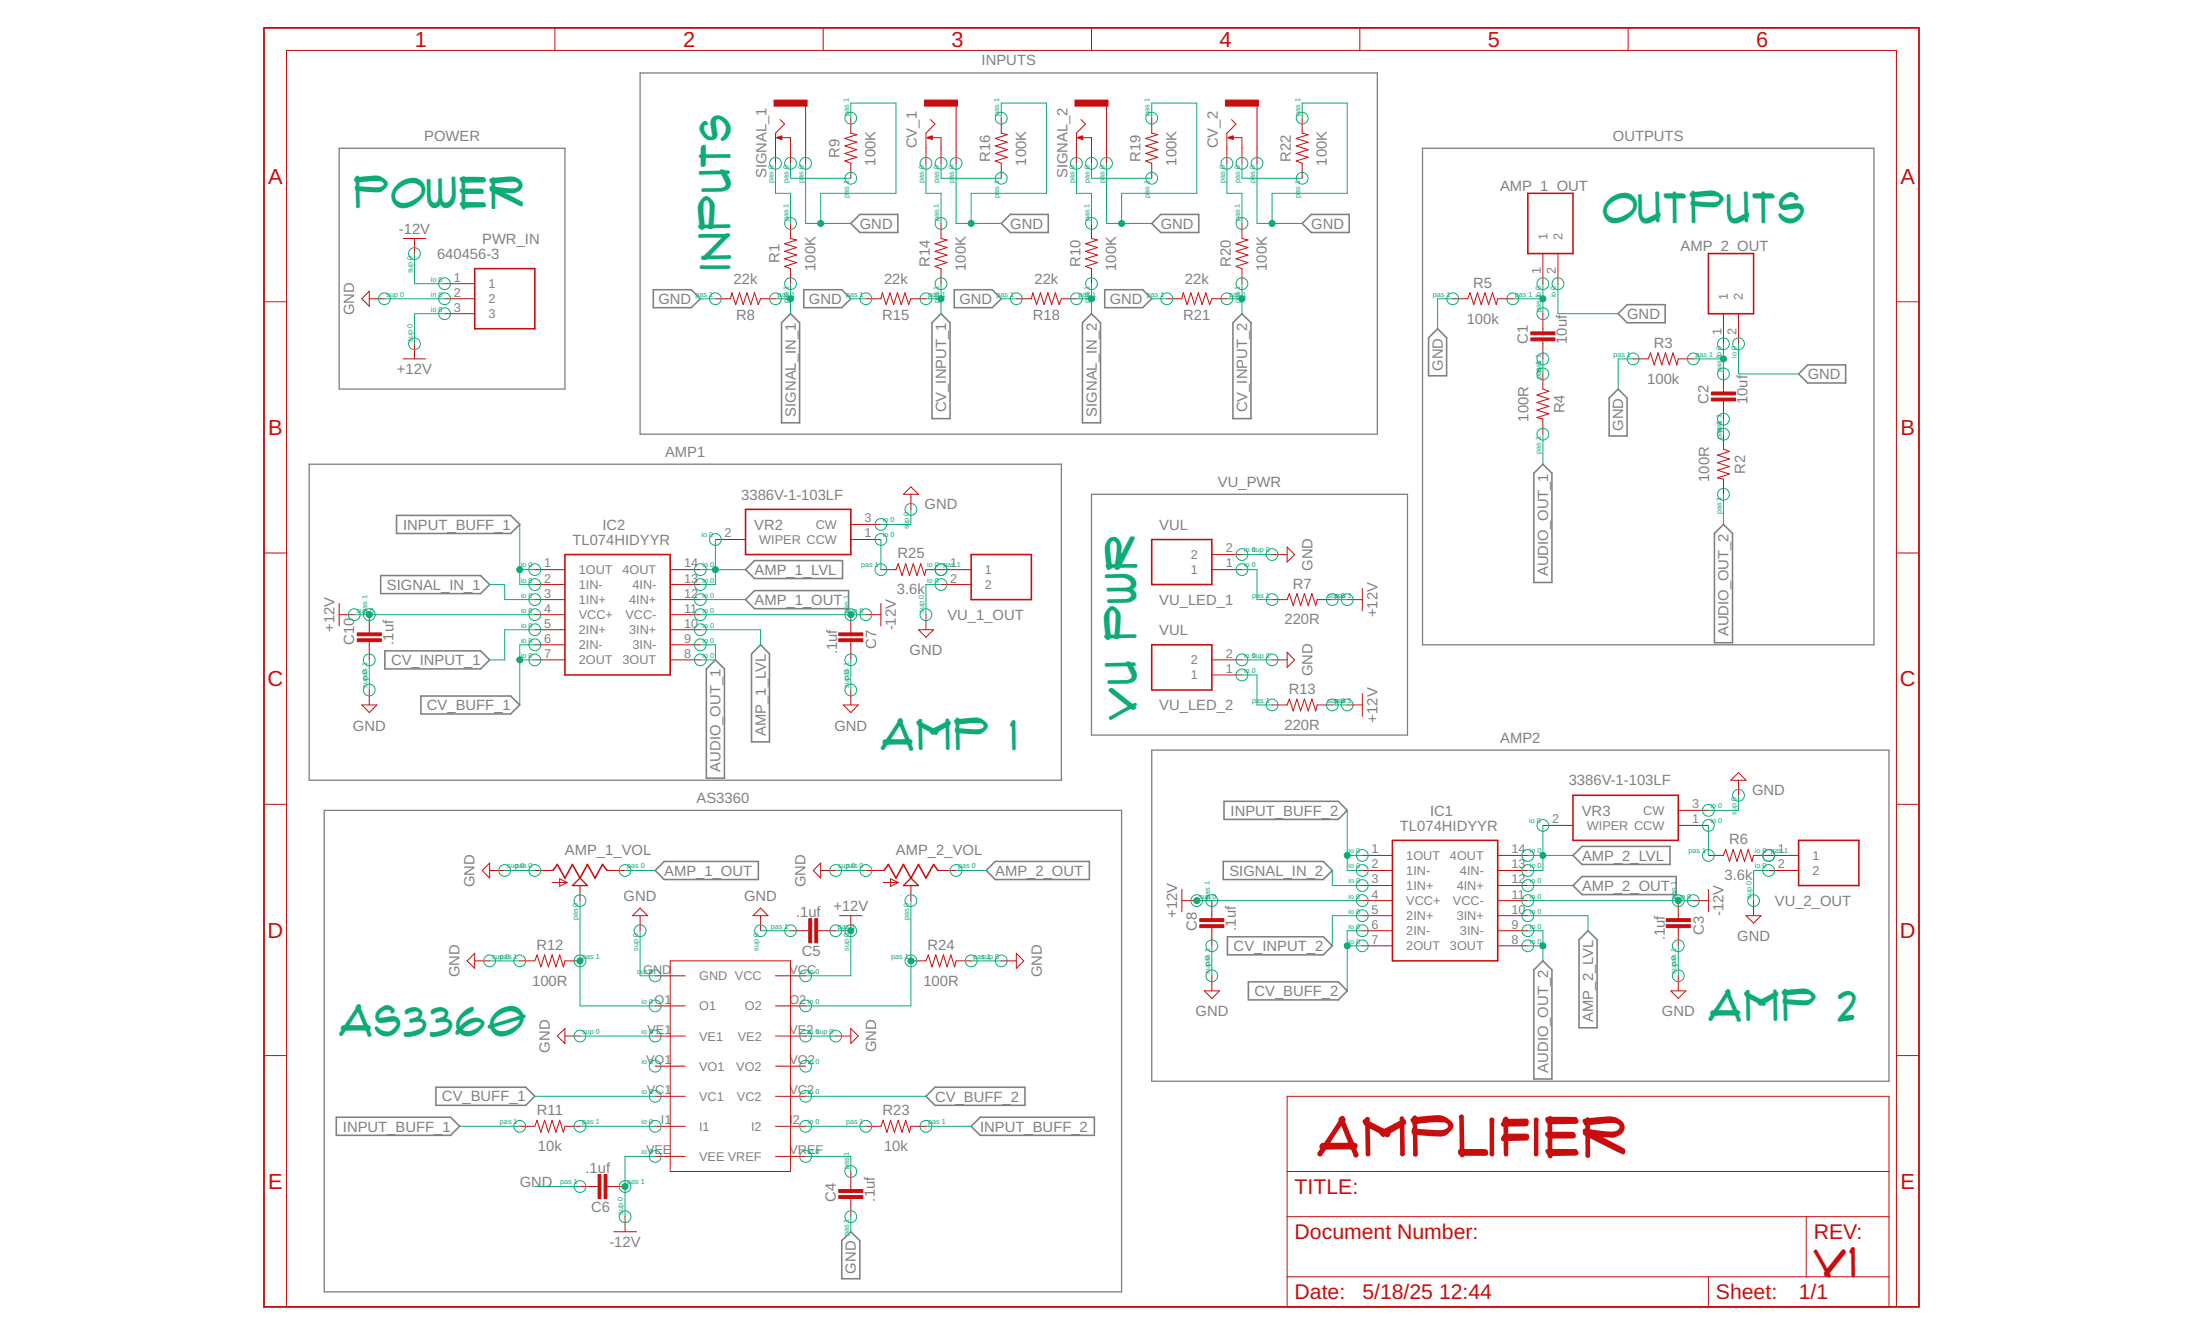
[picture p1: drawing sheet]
<svg xmlns="http://www.w3.org/2000/svg" width="356mm" height="216mm" viewBox="0 0 356 216" stroke-linecap="round" stroke-linejoin="round" font-family="sans-serif">
<path d="M103.5 11.8h119.1v58.4h-119.1zM54.8 24h36.5v38.9h-36.5zM229.9 24h73v80.2h-73zM50 75h121.6v51.1h-121.6zM176.4 79.9h51.1v38.9h-51.1zM52.4 131h128.9v77.8h-128.9zM186.2 121.2h119.1v53.5h-119.1z" fill="none" stroke="#808080" stroke-width=".21"/>
<g fill="none" stroke="#808080" stroke-width=".25">
<path d="M139 34.6h6.1v3h-6.1l-1.5-1.5zM163.3 34.6h6.1v3h-6.1l-1.5-1.5zM187.6 34.6h6.2v3h-6.2l-1.4-1.5zM211.9 34.6h6.2v3h-6.2l-1.4-1.5zM105.6 46.8h6.1l1.5 1.5-1.5 1.4h-6.1zM127.8 50.7l1.4 1.5v16.1h-2.9v-16.1zM129.9 46.8h6.2l1.4 1.5-1.4 1.4h-6.2zM152.1 50.7l1.5 1.5v15.4h-3v-15.4zM154.2 46.8h6.2l1.4 1.5-1.4 1.4h-6.2zM176.4 50.7l1.5 1.5v16.1h-2.9v-16.1zM178.6 46.8h6.1l1.5 1.5-1.5 1.4h-6.1zM200.7 50.7l1.5 1.5v15.4h-2.9v-15.4z"/>
<path d="M232.4 53.1l1.4 1.5v6.1h-2.9v-6.1zM263 49.2h6.2v3h-6.2l-1.4-1.5zM247.9 76.5l1.5-1.5 1.4 1.5v17.6h-2.9zM260.1 64.3l1.5-1.4 1.4 1.4v6.2h-2.9zM290.7 60.4l1.5-1.4h6.1v2.9h-6.1zM61.5 93h16.2l1.4 1.5-1.4 1.4h-16.2zM64.1 83.3h18.4l1.5 1.5-1.5 1.4h-18.4zM120.5 92.1l1.5-1.5h14.2v2.9h-14.2zM122 95.4h15.2v3h-15.2l-1.5-1.5zM278.6 84.8l1.4 1.4v17.7h-2.9v-17.7zM62.2 105.2h15.5l1.4 1.4-1.4 1.5h-15.5zM68 112.5h14.5l1.5 1.4-1.5 1.5h-14.5z"/>
<path d="M115.6 106.6l1.5 1.5v17.7h-2.9v-17.7zM121.5 105.7l1.4-1.5 1.5 1.5v14.2h-2.9zM197.7 139.2h16.2l1.4 1.5-1.4 1.4h-16.2zM197.8 129.5h18.5l1.5 1.5-1.5 1.4h-18.5zM255.7 136.8h14.2v2.9h-14.2l-1.4-1.5zM105.9 140.7l1.5-1.5h15.2v2.9h-15.2zM159.4 140.7l1.5-1.5h15.2v2.9h-15.2zM198.4 151.4h15.5l1.4 1.4-1.4 1.5h-15.5zM201.8 158.7h14.5l1.5 1.4-1.5 1.5h-14.5zM247.9 156.7l1.5-1.4 1.4 1.4v17.7h-2.9zM254.3 143.1l1.4-1.5h15.2v3h-15.2zM256.7 150.4l1.4 1.5v14.2h-2.9v-14.2z"/>
<path d="M70.5 175.7h14.5l1.4 1.5-1.4 1.4h-14.5zM149.7 177.2l1.4-1.5h14.6v2.9h-14.6zM54.4 180.6h18.4l1.5 1.4-1.5 1.5h-18.4zM157 182l1.4-1.4h18.5v2.9h-18.5zM136.1 200.5l1.4-1.4 1.5 1.4v6.2h-2.9z"/>
</g>
<path d="M42.7 4.5h267.5v206.7h-267.5z" fill="none" stroke="#c90d0c" stroke-width=".3"/>
<g fill="none" stroke="#c90d0c" stroke-width=".16">
<path d="M89.7 4.5v3.6M126.1 19.3l.7 .8-1.5 1.4v4.9M130.2 17.1v9.3M133.1 4.5v3.6M137.5 19.1v2.4l1 .3-2 .6 2 .6-2 .6 2 .6-2 .6 2 .6-2 .6 1 .4v2.4M150.4 19.3l.7 .8-1.4 1.4v4.9M154.5 17.1v9.3M161.8 19.1v2.4l1 .3-1.9 .6 1.9 .6-1.9 .6 1.9 .6-1.9 .6 1.9 .6-1.9 .6 .9 .4v2.4M174.7 19.3l.8 .8-1.5 1.4v4.9M176.4 4.5v3.6M178.9 17.1v9.3M186.2 19.1v2.4l.9 .3-1.9 .6 1.9 .6-1.9 .6 1.9 .6-1.9 .6 1.9 .6-1.9 .6 1 .4v2.4"/>
<path d="M199.1 19.3l.7 .8-1.5 1.4v4.9M203.2 17.1v9.3M210.5 19.1v2.4l1 .3-2 .6 2 .6-2 .6 2 .6-2 .6 2 .6-2 .6 1 .4v2.4M219.8 4.5v3.6M263.2 4.5v3.6M65.2 38.5h3.6M67 38.5v2.5M125.6 22.2h2.2v4.2M127.8 36.1v2.4l1 .3-2 .6 2 .6-2 .6 2 .6-2 .6 2 .6-2 .7 1 .3v2.4M149.9 22.2h2.2v4.2M152.1 36.1v2.4l1 .3-2 .6 2 .6-2 .6 2 .6-2 .6 2 .6-2 .7 1 .3v2.4M174.2 22.2h2.2v4.2"/>
<path d="M176.4 36.1v2.4l1 .3-1.9 .6 1.9 .6-1.9 .6 1.9 .6-1.9 .6 1.9 .6-1.9 .7 .9 .3v2.4M198.6 22.2h2.1v4.2M200.7 36.1v2.4l1 .3-1.9 .6 1.9 .6-1.9 .6 1.9 .6-1.9 .6 1.9 .6-1.9 .7 .9 .3v2.4M42.7 48.8h3.6M59.7 48.3h2.4M59.7 47.1v2.4l-1.2-1.2zM65.2 58h3.6M67 55.6v2.4M71.9 48.3h4.8M71.9 45.8h4.8M71.9 50.7h4.8M115.6 48.3h2.5l.2-1 .6 1.9 .6-1.9 .6 1.9 .6-1.9 .6 1.9 .7-1.9 .6 1.9 .3-.9h2.4"/>
<path d="M140 48.3h2.4l.2-1 .6 1.9 .6-1.9 .6 1.9 .7-1.9 .6 1.9 .6-1.9 .6 1.9 .3-.9h2.5M164.3 48.3h2.4l.2-1 .7 1.9 .6-1.9 .6 1.9 .6-1.9 .6 1.9 .6-1.9 .6 1.9 .4-.9h2.4M188.6 48.3h2.4l.3-1 .6 1.9 .6-1.9 .6 1.9 .6-1.9 .6 1.9 .6-1.9 .6 1.9 .4-.9h2.4M234.8 48.3h2.4l.4-1 .6 1.9 .6-1.9 .6 1.9 .6-1.9 .6 1.9 .6-1.9 .7 1.9 .2-.9h2.4M249.4 41v4.8M249.4 50.7v2.9M249.4 55.1v2.9M251.8 41v4.8M264 58h2.4l.4-1 .6 2 .6-2 .6 2 .6-2 .6 2 .6-2 .6 2 .3-1h2.4M278.6 50.7v4.9M281 50.7v4.9M306.5 48.8h3.7"/>
<path d="M147.2 79.9v2.4M147.2 78.7l1.3 1.2h-2.5zM249.4 60.4v2.5l1 .3-2 .6 2 .7-2 .5 2 .7-2 .6 2 .6-2 .6 1 .2v2.5M278.6 60.4v3M278.6 64.8v2.9M278.6 70.2v2.4l.9 .4-1.9 .6 1.9 .6-1.9 .6 1.9 .6-1.9 .6 1.9 .6-1.9 .6 1 .2v2.5M42.7 89.4h3.6M54.8 99.3h2.5M54.8 97.5v3.7M59.7 99.3v3M86.4 92.1h4.9M86.4 94.5h4.9"/>
<path d="M86.4 96.9h4.9M86.4 99.3h4.9M108.3 92.1h4.9M108.3 94.5h4.9M108.3 96.9h4.9M108.3 99.3h4.9M115.6 87.2h4.9M137.5 99.3v3M137.5 87.2h4.9M137.5 84.8h4.9M140 99.3h2.4M142.4 92.1h2.4l.4-1 .6 1.9 .6-1.9 .6 1.9 .6-1.9 .6 1.9 .6-1.9 .6 1.9 .3-.9h7.3"/>
<path d="M142.4 97.5v3.7M149.7 99.3v2.5M152.1 94.5h4.9M195.9 92.1h4.8M195.9 89.6h4.8M205.6 96.9h2.4l.4-1 .6 2 .6-2 .6 2 .6-2 .7 2 .5-2 .7 2 .2-1h2.4M205.6 89.6h2.4M208 88.4l1.3 1.2-1.3 1.2zM217.8 96.9h2.4M220.2 95.1v3.6M306.5 89.4h3.7M58.5 113.9h2.4l-1.2 1.2z"/>
<path d="M59.7 103.7v2.9M59.7 111.5v2.4M86.4 101.8h4.9M86.4 104.2h4.9M86.4 106.6h4.9M108.3 101.8h4.9M108.3 104.2h4.9M108.3 106.6h4.9M136.3 113.9h2.4l-1.2 1.2zM137.5 103.7v2.9M137.5 111.5v2.4M148.5 101.8h2.4l-1.2 1.2z"/>
<path d="M195.9 106.6h4.8M195.9 109.1h4.8M205.6 106.6h2.4M205.6 113.9h2.4l.4-.9 .6 1.9 .6-1.9 .6 1.9 .6-1.9 .7 1.9 .5-1.9 .7 1.9 .2-1h2.4M208 105.4l1.3 1.2-1.3 1.2zM217.8 113.9h2.4M220.2 112.1v3.7M42.7 130h3.6M79.1 139.5v2.4l-1.2-1.2zM132.7 139.5v2.4l-1.3-1.2zM220.2 138.2h4.9M242.1 138.2h4.9"/>
<path d="M249.4 133.4h4.9M271.3 133.4h4.8M271.3 131h4.8M276.1 138.2h2.5l.3-.9 .6 1.9 .6-1.9 .7 1.9 .6-1.9 .6 1.9 .6-1.9 .6 1.9 .2-1h7.3M281 126.1v2.4M281 124.9l1.2 1.2h-2.4zM306.5 130h3.7M76.7 155.3h2.4M76.7 154.1v2.4l-1.2-1.2zM79.1 140.7h2.5M84 155.3h2.4l.4-1 .6 2 .6-2 .6 2 .6-2 .7 2 .6-2 .6 2 .2-1h2.4M86.4 140.7h3"/>
<path d="M89.2 142.6h2.5M90.5 142l1.2 .6-1.2 .6zM93.7 143.1v2.4M98.1 140.7h2.9M103.5 146.7l1.2 1.3h-2.4zM103.5 148v2.4M105.9 157.7h4.9M108.3 155.3h19.5v34h-19.5zM122.9 146.7l1.2 1.3h-2.4zM122.9 148v2.4M125.3 157.7h4.9M127.8 150.4h2.9"/>
<path d="M132.2 150.4h2.9M132.7 140.7h2.4M135.7 148h3.6M137.5 148v2.4M140 140.7h2.9M142.7 142.6h2.5M144 142l1.2 .6-1.2 .6zM147.2 155.3h2.5l.4-1 .5 2 .7-2 .6 2 .6-2 .6 2 .6-2 .6 2 .2-1h2.5M147.2 143.1v2.4M151.6 140.7h2.9M161.8 155.3h2.5M164.3 154.1l1.2 1.2-1.2 1.2z"/>
<path d="M191 145.5h2.4M191 143.7v3.7M195.9 145.5v3M195.9 149.9v2.9M195.9 157.7v2.4M220.2 150.4h4.9M220.2 148h4.9M220.2 140.7h4.9M220.2 143.1h4.9M220.2 145.5h4.9M220.2 152.8h4.9M242.1 150.4h4.9"/>
<path d="M242.1 148h4.9M242.1 140.7h4.9M242.1 143.1h4.9M242.1 145.5h4.9M242.1 152.8h4.9M271.3 145.5v3M271.3 149.9v2.9M271.3 157.7v2.4M273.7 145.5h2.4M276.1 143.7v3.7M282.2 148h2.4l-1.2 1.2zM283.4 145.5v2.5"/>
<path d="M285.9 140.7h4.8M42.7 170.6h3.6M90.1 167.4l1.2-1.2v2.4zM91.3 167.4h2.4M105.9 177.2h4.9M105.9 162.6h4.9M105.9 167.4h4.9M105.9 172.3h4.9M125.3 177.2h4.9M125.3 162.6h4.9M125.3 167.4h4.9M125.3 172.3h4.9"/>
<path d="M135.1 167.4h2.4M137.5 166.2l1.2 1.2-1.2 1.2zM194.7 160.1h2.4l-1.2 1.3zM208 177.2h97.3v34h-97.3zM270.1 160.1h2.4l-1.2 1.3zM306.5 170.6h3.7M84 182h2.4l.4-1 .6 2 .6-2 .6 2 .6-2 .7 2 .6-2 .6 2 .2-1h2.4M93.7 191.7h3M98.1 191.7h2.9M99.2 199.1h3.7M101 196.6v2.5M105.9 182h4.9"/>
<path d="M105.9 186.9h4.9M125.3 182h4.9M125.3 186.9h4.9M137.5 189.3v2.9M137.5 193.7v2.9M140 182h2.4l.3-1 .7 2 .6-2 .6 2 .6-2 .6 2 .6-2 .6 2 .2-1h2.5M208 196.6h97.3M208 189.3h97.3M292 196.6v9.7M46.3 211.2v-203.1h260.2v203.1M208 206.3h97.3M276.1 206.3v4.9"/>
</g>
<g fill="none" stroke="#c90d0c" stroke-width=".25">
<path d="M125.6 22.2l.7-.2v.5zM149.9 22.2l.7-.2v.5zM174.2 22.2l.8-.2v.5zM198.6 22.2l.7-.2v.5zM247 31.2h7.3v9.8h-7.3zM76.7 43.4h9.7v9.7h-9.7zM276.1 41h7.3v9.7h-7.3zM91.3 89.6h17v19.5h-17zM120.5 82.3h17v7.3h-17zM157 89.6h9.7v7.3h-9.7zM186.2 87.2h9.7v7.3h-9.7zM186.2 104.2h9.7v7.3h-9.7z"/>
<path d="M225.1 135.8h17v19.5h-17zM254.3 128.5h17v7.3h-17zM290.7 135.8h9.8v7.3h-9.8zM89.4 140.7l.7-1 1.2 2.2 1.2-2.2 1.2 2.2 1.3-2.2 1.2 2.2 1.2-2.2 .7 1M142.9 140.7l.7-1 1.2 2.2 1.2-2.2 1.2 2.2 1.3-2.2 1.2 2.2 1.2-2.2 .7 1"/>
</g>
<g fill="#c90d0c" stroke="#c90d0c" stroke-width=".16">
<path d="M135.6 193.2h3.9v.5h-3.9z"/>
<path d="M135.6 192.2h3.9v.5h-3.9z"/>
<path d="M131.7 148.5h.5v3.9h-.5z"/>
<path d="M130.7 148.5h.5v3.9h-.5z"/>
<path d="M97.6 189.8h.5v3.9h-.5z"/>
<path d="M96.7 189.8h.4v3.9h-.4z"/>
<path d="M247.4 54.6h3.9v.5h-3.9z"/>
<path d="M247.4 53.6h3.9v.5h-3.9z"/>
<path d="M125.1 16.2h5.4v.9h-5.4z"/>
<path d="M149.4 16.2h5.4v.9h-5.4z"/>
<path d="M135.6 102.3h3.9v.4h-3.9z"/>
<path d="M135.6 103.2h3.9v.5h-3.9z"/>
<path d="M57.7 103.2h3.9v.5h-3.9z"/>
<path d="M57.7 102.3h3.9v.4h-3.9z"/>
<path d="M173.8 16.2h5.3v.9h-5.3z"/>
<path d="M198.1 16.2h5.3v.9h-5.3z"/>
<path d="M276.6 64.3h3.9v.5h-3.9z"/>
<path d="M276.6 63.4h3.9v.4h-3.9z"/>
<path d="M269.3 148.5h3.9v.4h-3.9z"/>
<path d="M269.3 149.4h3.9v.5h-3.9z"/>
<path d="M193.9 149.4h3.9v.5h-3.9z"/>
<path d="M193.9 148.5h3.9v.4h-3.9z"/>
</g>
<path d="M92.5 143.1l1.2-1.2 1.3 1.2zM147.2 141.9l1.3 1.2h-2.5z" fill="none" stroke="#c90d0c" stroke-width=".21"/>
<g fill="none" stroke="#0dab76" stroke-width=".16">
<path d="M137.5 19.1v-2.4h7.3v14.5h-12.1v4.9M161.8 19.1v-2.4h7.3v14.5h-12.1v4.9M186.2 19.1v-2.4h7.2v14.5h-12.1v4.9M210.5 19.1v-2.4h7.3v14.5h-12.2v4.9M125.3 26.4v4.8h2.5v4.9M127.8 26.4v2.4h9.7M130.2 26.4v9.7h7.3M149.7 26.4v4.8h2.4v4.9M152.1 26.4v2.4h9.7M154.5 26.4v9.7h7.3M174 26.4v4.8h2.4v4.9M176.4 26.4v2.4h9.8"/>
<path d="M178.9 26.4v9.7h7.3M198.3 26.4v4.8h2.4v4.9M200.7 26.4v2.4h9.8M203.2 26.4v9.7h7.3M62.1 48.3h9.8M67 41v4.8h4.9M71.9 50.7h-4.9v4.9M113.2 48.3h2.4M125.3 48.3h2.5M127.8 45.8v4.9M137.5 48.3h2.5M149.7 48.3h2.4"/>
<path d="M152.1 45.8v4.9M161.8 48.3h2.5M174 48.3h2.4M176.4 45.8v4.9M186.2 48.3h2.4M198.3 48.3h2.4M200.7 45.8v4.9M234.8 48.3h-2.4v4.8M244.5 48.3h4.9M249.4 45.8v4.9M249.4 58v2.4M251.8 45.8v4.9h9.8"/>
<path d="M264 58h-2.4v4.9M273.7 58h4.9M278.6 55.6v4.8M281 55.6v4.8h9.7M249.4 70.2v4.8M278.6 67.7v2.5M278.6 79.9v4.9M57.3 99.3h29.1M79.1 94.5h2.5v2.4h4.8M84 84.8v9.7h2.4M84 92.1h2.4M113.2 99.3h26.8"/>
<path d="M113.2 96.9h7.3M113.2 92.1h7.3M115.6 87.2v7.3h-2.4M142.4 87.2v4.9M147.2 82.3v2.5h-4.8M152.1 94.5h-2.4v4.8M200.7 92.1h2.5v4.8h2.4M200.7 89.6h4.9M215.3 96.9h2.5M59.7 106.6v4.9M84 106.6h2.4M86.4 101.8h-4.8v4.8h-2.5"/>
<path d="M86.4 104.2h-2.4v9.7M113.2 104.2h2.4v2.4h-2.4M113.2 101.8h9.7v2.4M137.5 106.6v4.9M200.7 109.1h2.5v4.8h2.4M200.7 106.6h4.9M215.3 113.9h2.5M217.8 131v9.7h2.4M217.8 138.2h2.4M247 138.2h7.3M249.4 133.4v7.3h-2.4M276.1 133.4v4.8"/>
<path d="M281 128.5v2.5h-4.9M79.1 155.3h4.9M81.6 140.7h4.8M93.7 145.5v17.1h12.2M101 140.7h4.9M103.5 150.4v7.3h2.4M122.9 150.4h4.9M135.1 150.4h2.4v7.3h-7.3M135.1 140.7h4.9M147.2 145.5v17.1h-17M154.5 140.7h4.9M157 155.3h4.8"/>
<path d="M193.4 145.5h26.8M195.9 152.8v4.9M215.3 140.7v2.4h4.9M217.8 152.8h2.4M220.2 150.4h-2.4v9.7M220.2 148h-4.9v4.8M247 150.4h2.4v4.9M247 145.5h26.7M247 143.1h7.3M247 148h9.7v2.4M247 152.8h2.4M271.3 152.8v4.9"/>
<path d="M285.9 140.7h-2.5v4.8M86.4 177.2h19.5M93.7 167.4h12.2M130.2 167.4h4.9M130.2 177.2h19.5M74.3 182h9.7M86.4 191.7h7.3M93.7 182h12.2M105.9 186.9h-4.9v9.7M130.2 186.9h7.3v2.4M130.2 182h9.8M137.5 196.6v2.5"/>
<path d="M149.7 182h7.3"/>
<circle cx="137.5" cy="19.1" r=".95"/>
<circle cx="161.8" cy="19.1" r=".95"/>
<circle cx="186.2" cy="19.1" r=".95"/>
<circle cx="210.5" cy="19.1" r=".95"/>
<circle cx="125.3" cy="26.4" r=".95"/>
<circle cx="127.8" cy="36.1" r=".95"/>
<circle cx="127.8" cy="26.4" r=".95"/>
<circle cx="130.2" cy="26.4" r=".95"/>
<circle cx="137.5" cy="28.8" r=".95"/>
<circle cx="149.7" cy="26.4" r=".95"/>
<circle cx="152.1" cy="26.4" r=".95"/>
<circle cx="152.1" cy="36.1" r=".95"/>
<circle cx="154.5" cy="26.4" r=".95"/>
<circle cx="161.8" cy="28.8" r=".95"/>
<circle cx="174" cy="26.4" r=".95"/>
<circle cx="176.4" cy="36.1" r=".95"/>
<circle cx="176.4" cy="26.4" r=".95"/>
<circle cx="178.9" cy="26.4" r=".95"/>
<circle cx="186.2" cy="28.8" r=".95"/>
<circle cx="198.3" cy="26.4" r=".95"/>
<circle cx="200.7" cy="36.1" r=".95"/>
<circle cx="200.7" cy="26.4" r=".95"/>
<circle cx="203.2" cy="26.4" r=".95"/>
<circle cx="210.5" cy="28.8" r=".95"/>
<circle cx="62.1" cy="48.3" r=".95"/>
<circle cx="67" cy="55.6" r=".95"/>
<circle cx="67" cy="41" r=".95"/>
<circle cx="71.9" cy="50.7" r=".95"/>
<circle cx="71.9" cy="48.3" r=".95"/>
<circle cx="71.9" cy="45.8" r=".95"/>
<circle cx="115.6" cy="48.3" r=".95"/>
<circle cx="125.3" cy="48.3" r=".95"/>
<circle cx="127.8" cy="45.8" r=".95"/>
<circle cx="140" cy="48.3" r=".95"/>
<circle cx="149.7" cy="48.3" r=".95"/>
<circle cx="152.1" cy="45.8" r=".95"/>
<circle cx="164.3" cy="48.3" r=".95"/>
<circle cx="174" cy="48.3" r=".95"/>
<circle cx="176.4" cy="45.8" r=".95"/>
<circle cx="188.6" cy="48.3" r=".95"/>
<circle cx="198.3" cy="48.3" r=".95"/>
<circle cx="200.7" cy="45.8" r=".95"/>
<circle cx="234.8" cy="48.3" r=".95"/>
<circle cx="244.5" cy="48.3" r=".95"/>
<circle cx="249.4" cy="45.8" r=".95"/>
<circle cx="249.4" cy="50.7" r=".95"/>
<circle cx="249.4" cy="58" r=".95"/>
<circle cx="251.8" cy="45.8" r=".95"/>
<circle cx="264" cy="58" r=".95"/>
<circle cx="273.7" cy="58" r=".95"/>
<circle cx="278.6" cy="55.6" r=".95"/>
<circle cx="281" cy="55.6" r=".95"/>
<circle cx="249.4" cy="70.2" r=".95"/>
<circle cx="249.4" cy="60.4" r=".95"/>
<circle cx="278.6" cy="60.4" r=".95"/>
<circle cx="278.6" cy="67.7" r=".95"/>
<circle cx="278.6" cy="70.2" r=".95"/>
<circle cx="278.6" cy="79.9" r=".95"/>
<circle cx="57.3" cy="99.3" r=".95"/>
<circle cx="59.7" cy="99.3" r=".95"/>
<circle cx="86.4" cy="99.3" r=".95"/>
<circle cx="86.4" cy="96.9" r=".95"/>
<circle cx="86.4" cy="92.1" r=".95"/>
<circle cx="86.4" cy="94.5" r=".95"/>
<circle cx="113.2" cy="99.3" r=".95"/>
<circle cx="113.2" cy="92.1" r=".95"/>
<circle cx="113.2" cy="94.5" r=".95"/>
<circle cx="113.2" cy="96.9" r=".95"/>
<circle cx="115.6" cy="87.2" r=".95"/>
<circle cx="137.5" cy="99.3" r=".95"/>
<circle cx="140" cy="99.3" r=".95"/>
<circle cx="142.4" cy="92.1" r=".95"/>
<circle cx="142.4" cy="87.2" r=".95"/>
<circle cx="142.4" cy="84.8" r=".95"/>
<circle cx="147.2" cy="82.3" r=".95"/>
<circle cx="149.7" cy="99.3" r=".95"/>
<circle cx="152.1" cy="92.1" r=".95"/>
<circle cx="152.1" cy="94.5" r=".95"/>
<circle cx="200.7" cy="92.1" r=".95"/>
<circle cx="200.7" cy="89.6" r=".95"/>
<circle cx="205.6" cy="96.9" r=".95"/>
<circle cx="205.6" cy="89.6" r=".95"/>
<circle cx="215.3" cy="96.9" r=".95"/>
<circle cx="217.8" cy="96.9" r=".95"/>
<circle cx="59.7" cy="106.6" r=".95"/>
<circle cx="59.7" cy="111.5" r=".95"/>
<circle cx="86.4" cy="104.2" r=".95"/>
<circle cx="86.4" cy="106.6" r=".95"/>
<circle cx="86.4" cy="101.8" r=".95"/>
<circle cx="113.2" cy="106.6" r=".95"/>
<circle cx="113.2" cy="101.8" r=".95"/>
<circle cx="113.2" cy="104.2" r=".95"/>
<circle cx="137.5" cy="106.6" r=".95"/>
<circle cx="137.5" cy="111.5" r=".95"/>
<circle cx="200.7" cy="106.6" r=".95"/>
<circle cx="200.7" cy="109.1" r=".95"/>
<circle cx="205.6" cy="113.9" r=".95"/>
<circle cx="205.6" cy="106.6" r=".95"/>
<circle cx="215.3" cy="113.9" r=".95"/>
<circle cx="217.8" cy="113.9" r=".95"/>
<circle cx="220.2" cy="138.2" r=".95"/>
<circle cx="247" cy="138.2" r=".95"/>
<circle cx="249.4" cy="133.4" r=".95"/>
<circle cx="276.1" cy="133.4" r=".95"/>
<circle cx="276.1" cy="131" r=".95"/>
<circle cx="276.1" cy="138.2" r=".95"/>
<circle cx="281" cy="128.5" r=".95"/>
<circle cx="285.9" cy="138.2" r=".95"/>
<circle cx="79.1" cy="155.3" r=".95"/>
<circle cx="81.6" cy="140.7" r=".95"/>
<circle cx="84" cy="155.3" r=".95"/>
<circle cx="86.4" cy="140.7" r=".95"/>
<circle cx="93.7" cy="155.3" r=".95"/>
<circle cx="93.7" cy="145.5" r=".95"/>
<circle cx="101" cy="140.7" r=".95"/>
<circle cx="103.5" cy="150.4" r=".95"/>
<circle cx="105.9" cy="157.7" r=".95"/>
<circle cx="122.9" cy="150.4" r=".95"/>
<circle cx="127.8" cy="150.4" r=".95"/>
<circle cx="130.2" cy="157.7" r=".95"/>
<circle cx="135.1" cy="150.4" r=".95"/>
<circle cx="135.1" cy="140.7" r=".95"/>
<circle cx="137.5" cy="150.4" r=".95"/>
<circle cx="140" cy="140.7" r=".95"/>
<circle cx="147.2" cy="155.3" r=".95"/>
<circle cx="147.2" cy="145.5" r=".95"/>
<circle cx="154.5" cy="140.7" r=".95"/>
<circle cx="157" cy="155.3" r=".95"/>
<circle cx="161.8" cy="155.3" r=".95"/>
<circle cx="193.4" cy="145.5" r=".95"/>
<circle cx="195.9" cy="145.5" r=".95"/>
<circle cx="195.9" cy="152.8" r=".95"/>
<circle cx="195.9" cy="157.7" r=".95"/>
<circle cx="220.2" cy="140.7" r=".95"/>
<circle cx="220.2" cy="145.5" r=".95"/>
<circle cx="220.2" cy="148" r=".95"/>
<circle cx="220.2" cy="143.1" r=".95"/>
<circle cx="220.2" cy="150.4" r=".95"/>
<circle cx="220.2" cy="152.8" r=".95"/>
<circle cx="247" cy="140.7" r=".95"/>
<circle cx="247" cy="148" r=".95"/>
<circle cx="247" cy="145.5" r=".95"/>
<circle cx="247" cy="152.8" r=".95"/>
<circle cx="247" cy="143.1" r=".95"/>
<circle cx="247" cy="150.4" r=".95"/>
<circle cx="271.3" cy="157.7" r=".95"/>
<circle cx="271.3" cy="152.8" r=".95"/>
<circle cx="271.3" cy="145.5" r=".95"/>
<circle cx="273.7" cy="145.5" r=".95"/>
<circle cx="283.4" cy="145.5" r=".95"/>
<circle cx="285.9" cy="140.7" r=".95"/>
<circle cx="93.7" cy="167.4" r=".95"/>
<circle cx="105.9" cy="172.3" r=".95"/>
<circle cx="105.9" cy="162.6" r=".95"/>
<circle cx="105.9" cy="167.4" r=".95"/>
<circle cx="105.9" cy="177.2" r=".95"/>
<circle cx="130.2" cy="162.6" r=".95"/>
<circle cx="130.2" cy="172.3" r=".95"/>
<circle cx="130.2" cy="167.4" r=".95"/>
<circle cx="130.2" cy="177.2" r=".95"/>
<circle cx="135.1" cy="167.4" r=".95"/>
<circle cx="84" cy="182" r=".95"/>
<circle cx="93.7" cy="182" r=".95"/>
<circle cx="93.7" cy="191.7" r=".95"/>
<circle cx="101" cy="196.6" r=".95"/>
<circle cx="101" cy="191.7" r=".95"/>
<circle cx="105.9" cy="186.9" r=".95"/>
<circle cx="105.9" cy="182" r=".95"/>
<circle cx="130.2" cy="186.9" r=".95"/>
<circle cx="130.2" cy="182" r=".95"/>
<circle cx="137.5" cy="189.3" r=".95"/>
<circle cx="137.5" cy="196.6" r=".95"/>
<circle cx="140" cy="182" r=".95"/>
<circle cx="149.7" cy="182" r=".95"/>
</g>
<g fill="#0dab76" stroke="#0dab76" stroke-width=".16">
<circle cx="137.5" cy="150.4" r=".49"/>
<circle cx="59.7" cy="99.3" r=".49"/>
<circle cx="193.4" cy="145.5" r=".49"/>
<circle cx="101" cy="191.7" r=".49"/>
<circle cx="137.5" cy="99.3" r=".49"/>
<circle cx="271.3" cy="145.5" r=".49"/>
<circle cx="132.7" cy="36.1" r=".49"/>
<circle cx="157" cy="36.1" r=".49"/>
<circle cx="181.3" cy="36.1" r=".49"/>
<circle cx="205.6" cy="36.1" r=".49"/>
<circle cx="249.4" cy="48.3" r=".49"/>
<circle cx="127.8" cy="48.3" r=".49"/>
<circle cx="152.1" cy="48.3" r=".49"/>
<circle cx="176.4" cy="48.3" r=".49"/>
<circle cx="200.7" cy="48.3" r=".49"/>
<circle cx="84" cy="106.6" r=".49"/>
<circle cx="84" cy="92.1" r=".49"/>
<circle cx="217.8" cy="138.2" r=".49"/>
<circle cx="217.8" cy="152.8" r=".49"/>
<circle cx="93.7" cy="155.3" r=".49"/>
<circle cx="147.2" cy="155.3" r=".49"/>
<circle cx="278.6" cy="58" r=".49"/>
<circle cx="249.4" cy="152.8" r=".49"/>
<circle cx="115.6" cy="92.1" r=".49"/>
<circle cx="249.4" cy="138.2" r=".49"/>
</g>
<text font-size="8.7" fill="#c90d0c" x="212.9" y="186.9">Amplifier</text>
<g font-size="6.9" fill="#0dab76">
<text x="57.3" y="33.7">POWER</text>
<text x="259.1" y="36.1">outputs</text>
<text x="118.1" y="43.4" transform="rotate(-90 118.1 43.4)">INPUTS</text>
<text x="183.7" y="116.4" transform="rotate(-90 183.7 116.4)">VU PWR</text>
<text x="142.4" y="121.2">Amp 1</text>
<text x="54.8" y="167.4">AS3360</text>
<text x="276.1" y="165">Amp 2</text>
</g>
<text font-size="6.9" fill="#c90d0c" x="293.2" y="206.3">V1</text>
<g font-size="3.5" fill="#c90d0c">
<text x="67" y="7.6">1</text>
<text x="110.4" y="7.6">2</text>
<text x="153.8" y="7.6">3</text>
<text x="197.1" y="7.6">4</text>
<text x="240.5" y="7.6">5</text>
<text x="283.9" y="7.6">6</text>
<text x="43.3" y="29.7">A</text>
<text x="307.2" y="29.7">A</text>
<text x="43.3" y="70.3">B</text>
<text x="307.2" y="70.3">B</text>
<text x="43.2" y="110.9">C</text>
<text x="307.1" y="110.9">C</text>
<text x="43.2" y="151.5">D</text>
<text x="307.1" y="151.5">D</text>
<text x="43.3" y="192.1">E</text>
<text x="307.2" y="192.1">E</text>
</g>
<g font-size="3.4" fill="#c90d0c">
<text x="209.3" y="193">TITLE:</text>
<text x="209.3" y="200.3">Document Number:</text>
<text x="293.2" y="200.3">REV:</text>
<text x="209.3" y="210">Date:</text>
<text x="220.2" y="210">5/18/25</text>
<text x="232.6" y="210">12:44</text>
<text x="277.4" y="210">Sheet:</text>
<text x="290.7" y="210">1/1</text>
</g>
<g font-size="2.4" fill="#808080">
<text x="158.7" y="10.6">INPUTS</text>
<text x="68.6" y="22.7">POWER</text>
<text x="148.2" y="24" transform="rotate(-90 148.2 24)">CV_1</text>
<text x="196.9" y="24" transform="rotate(-90 196.9 24)">CV_2</text>
<text x="260.7" y="22.7">OUTPUTS</text>
<text x="123.9" y="28.8" transform="rotate(-90 123.9 28.8)">SIGNAL_1</text>
<text x="135.7" y="25.5" transform="rotate(-90 135.7 25.5)">R9</text>
<text x="141.5" y="26.7" transform="rotate(-90 141.5 26.7)">100K</text>
<text x="160" y="26.1" transform="rotate(-90 160 26.1)">R16</text>
<text x="165.8" y="26.7" transform="rotate(-90 165.8 26.7)">100K</text>
<text x="172.5" y="28.8" transform="rotate(-90 172.5 28.8)">SIGNAL_2</text>
<text x="184.4" y="26.1" transform="rotate(-90 184.4 26.1)">R19</text>
<text x="190.2" y="26.7" transform="rotate(-90 190.2 26.7)">100K</text>
<text x="208.7" y="26.1" transform="rotate(-90 208.7 26.1)">R22</text>
<text x="214.5" y="26.7" transform="rotate(-90 214.5 26.7)">100K</text>
<text x="242.5" y="30.9">AMP_1_OUT</text>
<text x="64.5" y="37.8">-12V</text>
<text x="70.6" y="41.8">640456-3</text>
<text x="77.9" y="39.4">PWR_IN</text>
<text x="139" y="37">GND</text>
<text x="163.3" y="37">GND</text>
<text x="187.6" y="37">GND</text>
<text x="211.9" y="37">GND</text>
<text x="271.6" y="40.6">AMP_2_OUT</text>
<text x="118.6" y="46">22k</text>
<text x="126" y="42.5" transform="rotate(-90 126 42.5)">R1</text>
<text x="131.8" y="43.8" transform="rotate(-90 131.8 43.8)">100K</text>
<text x="142.9" y="46">22k</text>
<text x="150.3" y="43.2" transform="rotate(-90 150.3 43.2)">R14</text>
<text x="156.1" y="43.8" transform="rotate(-90 156.1 43.8)">100K</text>
<text x="167.2" y="46">22k</text>
<text x="174.6" y="43.2" transform="rotate(-90 174.6 43.2)">R10</text>
<text x="180.4" y="43.8" transform="rotate(-90 180.4 43.8)">100K</text>
<text x="191.5" y="46">22k</text>
<text x="198.9" y="43.2" transform="rotate(-90 198.9 43.2)">R20</text>
<text x="204.8" y="43.8" transform="rotate(-90 204.8 43.8)">100K</text>
<text x="238.1" y="46.5">R5</text>
<text x="57.3" y="50.9" transform="rotate(-90 57.3 50.9)">GND</text>
<text x="106.4" y="49.1">GND</text>
<text x="119" y="51.8">R8</text>
<text x="130.7" y="49.1">GND</text>
<text x="142.6" y="51.8">R15</text>
<text x="155.1" y="49.1">GND</text>
<text x="166.9" y="51.8">R18</text>
<text x="179.4" y="49.1">GND</text>
<text x="191.3" y="51.8">R21</text>
<text x="237.1" y="52.3">100k</text>
<text x="263" y="51.6">GND</text>
<text x="233.2" y="59.9" transform="rotate(-90 233.2 59.9)">GND</text>
<text x="247" y="55.6" transform="rotate(-90 247 55.6)">C1</text>
<text x="253.3" y="55.6" transform="rotate(-90 253.3 55.6)">10uf</text>
<text x="267.3" y="56.2">R3</text>
<text x="64.2" y="60.4">+12V</text>
<text x="266.3" y="62">100k</text>
<text x="276.1" y="65.3" transform="rotate(-90 276.1 65.3)">C2</text>
<text x="282.5" y="65.3" transform="rotate(-90 282.5 65.3)">10uf</text>
<text x="292.2" y="61.3">GND</text>
<text x="128.6" y="67.3" transform="rotate(-90 128.6 67.3)">SIGNAL_IN_1</text>
<text x="153" y="66.6" transform="rotate(-90 153 66.6)">CV_INPUT_1</text>
<text x="177.3" y="67.3" transform="rotate(-90 177.3 67.3)">SIGNAL_IN_2</text>
<text x="201.6" y="66.6" transform="rotate(-90 201.6 66.6)">CV_INPUT_2</text>
<text x="247.1" y="68.2" transform="rotate(-90 247.1 68.2)">100R</text>
<text x="252.9" y="66.8" transform="rotate(-90 252.9 66.8)">R4</text>
<text x="262.4" y="69.6" transform="rotate(-90 262.4 69.6)">GND</text>
<text x="107.5" y="73.8">AMP1</text>
<text x="276.3" y="77.9" transform="rotate(-90 276.3 77.9)">100R</text>
<text x="282.1" y="76.5" transform="rotate(-90 282.1 76.5)">R2</text>
<text x="119.8" y="80.7">3386V-1-103LF</text>
<text x="149.4" y="82.3">GND</text>
<text x="196.9" y="78.7">VU_PWR</text>
<text x="65.2" y="85.6">INPUT_BUFF_1</text>
<text x="92.5" y="88">TL074HIDYYR</text>
<text x="97.4" y="85.6">IC2</text>
<text x="121.9" y="85.6">VR2</text>
<text x="187.4" y="85.6">VUL</text>
<text x="62.5" y="95.3">SIGNAL_IN_1</text>
<text x="122" y="92.9">AMP_1_LVL</text>
<text x="145.1" y="90.2">R25</text>
<text x="209" y="95.1">R7</text>
<text x="212.2" y="92.3" transform="rotate(-90 212.2 92.3)">GND</text>
<text x="250.2" y="93.1" transform="rotate(-90 250.2 93.1)">AUDIO_OUT_1</text>
<text x="122" y="97.8">AMP_1_OUT</text>
<text x="144.8" y="101.9" transform="rotate(-90 144.8 101.9)">-12V</text>
<text x="145" y="96.1">3.6k</text>
<text x="153.1" y="100.2">VU_1_OUT</text>
<text x="187.4" y="97.8">VU_LED_1</text>
<text x="207.6" y="100.9">220R</text>
<text x="222.6" y="99.7" transform="rotate(-90 222.6 99.7)">+12V</text>
<text x="54.1" y="102.2" transform="rotate(-90 54.1 102.2)">+12V</text>
<text x="57.3" y="104.2" transform="rotate(-90 57.3 104.2)">C10</text>
<text x="63.2" y="107.5">CV_INPUT_1</text>
<text x="63.6" y="104.2" transform="rotate(-90 63.6 104.2)">.1uf</text>
<text x="135.3" y="105.7" transform="rotate(-90 135.3 105.7)">.1uf</text>
<text x="141.6" y="104.8" transform="rotate(-90 141.6 104.8)">C7</text>
<text x="147" y="105.9">GND</text>
<text x="187.4" y="102.6">VUL</text>
<text x="279.4" y="102.8" transform="rotate(-90 279.4 102.8)">AUDIO_OUT_2</text>
<text x="208.3" y="112.1">R13</text>
<text x="212.2" y="109.3" transform="rotate(-90 212.2 109.3)">GND</text>
<text x="57" y="118.1">GND</text>
<text x="69" y="114.8">CV_BUFF_1</text>
<text x="123.8" y="118.9" transform="rotate(-90 123.8 118.9)">AMP_1_LVL</text>
<text x="134.9" y="118.1">GND</text>
<text x="187.4" y="114.8">VU_LED_2</text>
<text x="207.6" y="117.9">220R</text>
<text x="222.6" y="116.8" transform="rotate(-90 222.6 116.8)">+12V</text>
<text x="116.5" y="124.7" transform="rotate(-90 116.5 124.7)">AUDIO_OUT_1</text>
<text x="242.5" y="120">AMP2</text>
<text x="112.6" y="129.7">AS3360</text>
<text x="198.9" y="131.8">INPUT_BUFF_2</text>
<text x="231.1" y="131.8">IC1</text>
<text x="253.6" y="126.9">3386V-1-103LF</text>
<text x="255.7" y="131.8">VR3</text>
<text x="283.2" y="128.5">GND</text>
<text x="226.3" y="134.2">TL074HIDYYR</text>
<text x="279.5" y="136.4">R6</text>
<text x="76.7" y="143.3" transform="rotate(-90 76.7 143.3)">GND</text>
<text x="91.3" y="138.2">AMP_1_VOL</text>
<text x="107.4" y="141.5">AMP_1_OUT</text>
<text x="130.2" y="143.3" transform="rotate(-90 130.2 143.3)">GND</text>
<text x="144.8" y="138.2">AMP_2_VOL</text>
<text x="160.9" y="141.5">AMP_2_OUT</text>
<text x="198.7" y="141.5">SIGNAL_IN_2</text>
<text x="255.7" y="144">AMP_2_OUT</text>
<text x="255.7" y="139.1">AMP_2_LVL</text>
<text x="278.7" y="142.3">3.6k</text>
<text x="100.8" y="145.5">GND</text>
<text x="120.3" y="145.5">GND</text>
<text x="128.7" y="148.2">.1uf</text>
<text x="134.7" y="147.2">+12V</text>
<text x="190.3" y="148.4" transform="rotate(-90 190.3 148.4)">+12V</text>
<text x="278.6" y="148.1" transform="rotate(-90 278.6 148.1)">-12V</text>
<text x="286.9" y="146.4">VU_2_OUT</text>
<text x="86.7" y="153.5">R12</text>
<text x="129.6" y="154.5">C5</text>
<text x="149.9" y="153.5">R24</text>
<text x="193.5" y="150.4" transform="rotate(-90 193.5 150.4)">C8</text>
<text x="199.4" y="153.7">CV_INPUT_2</text>
<text x="199.8" y="150.4" transform="rotate(-90 199.8 150.4)">.1uf</text>
<text x="269.1" y="152" transform="rotate(-90 269.1 152)">.1uf</text>
<text x="275.4" y="151" transform="rotate(-90 275.4 151)">C3</text>
<text x="280.8" y="152.1">GND</text>
<text x="74.3" y="157.9" transform="rotate(-90 74.3 157.9)">GND</text>
<text x="86" y="159.3">100R</text>
<text x="149.3" y="159.3">100R</text>
<text x="168.4" y="157.9" transform="rotate(-90 168.4 157.9)">GND</text>
<text x="202.8" y="161">CV_BUFF_2</text>
<text x="193.2" y="164.3">GND</text>
<text x="257.5" y="165.1" transform="rotate(-90 257.5 165.1)">AMP_2_LVL</text>
<text x="268.6" y="164.3">GND</text>
<text x="88.9" y="170.1" transform="rotate(-90 88.9 170.1)">GND</text>
<text x="141.6" y="170.1" transform="rotate(-90 141.6 170.1)">GND</text>
<text x="250.2" y="173.3" transform="rotate(-90 250.2 173.3)">AUDIO_OUT_2</text>
<text x="71.4" y="178">CV_BUFF_1</text>
<text x="151.1" y="178">CV_BUFF_2</text>
<text x="55.4" y="182.9">INPUT_BUFF_1</text>
<text x="86.8" y="180.2">R11</text>
<text x="142.6" y="180.2">R23</text>
<text x="158.4" y="182.9">INPUT_BUFF_2</text>
<text x="84" y="191.7">GND</text>
<text x="87" y="186">10k</text>
<text x="94.6" y="189.5">.1uf</text>
<text x="142.9" y="186">10k</text>
<text x="95.6" y="195.9">C6</text>
<text x="135.1" y="194.2" transform="rotate(-90 135.1 194.2)">C4</text>
<text x="141.4" y="194.2" transform="rotate(-90 141.4 194.2)">.1uf</text>
<text x="98.5" y="201.5">-12V</text>
<text x="138.4" y="205.8" transform="rotate(-90 138.4 205.8)">GND</text>
</g>
<g font-size="2.1" fill="#808080">
<text x="250.1" y="38.7" transform="rotate(-90 250.1 38.7)">1</text>
<text x="252.5" y="38.7" transform="rotate(-90 252.5 38.7)">2</text>
<text x="73.3" y="45.5">1</text>
<text x="73.3" y="47.9">2</text>
<text x="79" y="46.6">1</text>
<text x="249" y="44.4" transform="rotate(-90 249 44.4)">1</text>
<text x="251.5" y="44.4" transform="rotate(-90 251.5 44.4)">2</text>
<text x="73.3" y="50.4">3</text>
<text x="79" y="49">2</text>
<text x="79" y="51.4">3</text>
<text x="279.3" y="48.5" transform="rotate(-90 279.3 48.5)">1</text>
<text x="281.7" y="48.5" transform="rotate(-90 281.7 48.5)">2</text>
<text x="278.2" y="54.1" transform="rotate(-90 278.2 54.1)">1</text>
<text x="280.7" y="54.1" transform="rotate(-90 280.7 54.1)">2</text>
<text x="117.1" y="86.8">2</text>
<text x="122.7" y="87.9">WIPER CCW</text>
<text x="131.9" y="85.5">CW</text>
<text x="139.8" y="86.8">1</text>
<text x="139.8" y="84.4">3</text>
<text x="198.1" y="89.3">2</text>
<text x="87.9" y="91.7">1</text>
<text x="87.9" y="94.1">2</text>
<text x="93.5" y="92.8">1OUT</text>
<text x="93.5" y="95.2">1IN-</text>
<text x="100.6" y="92.8">4OUT</text>
<text x="102.2" y="95.2">4IN-</text>
<text x="110.6" y="91.7">14</text>
<text x="110.6" y="94.1">13</text>
<text x="153.6" y="91.7">1</text>
<text x="153.6" y="94.1">2</text>
<text x="159.2" y="92.8">1</text>
<text x="159.2" y="95.2">2</text>
<text x="192.5" y="92.8">1</text>
<text x="192.5" y="90.3">2</text>
<text x="198.1" y="91.7">1</text>
<text x="87.9" y="96.6">3</text>
<text x="87.9" y="99">4</text>
<text x="87.9" y="101.4">5</text>
<text x="93.5" y="97.6">1IN+</text>
<text x="93.5" y="100.1">VCC+</text>
<text x="101.1" y="100.1">VCC-</text>
<text x="101.7" y="97.6">4IN+</text>
<text x="110.6" y="96.6">12</text>
<text x="110.6" y="99">11</text>
<text x="110.6" y="101.4">10</text>
<text x="87.9" y="103.9">6</text>
<text x="87.9" y="106.3">7</text>
<text x="93.5" y="102.5">2IN+</text>
<text x="93.5" y="104.9">2IN-</text>
<text x="93.5" y="107.4">2OUT</text>
<text x="100.6" y="107.4">3OUT</text>
<text x="101.7" y="102.5">3IN+</text>
<text x="102.2" y="104.9">3IN-</text>
<text x="110.6" y="103.9">9</text>
<text x="110.6" y="106.3">8</text>
<text x="192.5" y="107.4">2</text>
<text x="198.1" y="106.3">2</text>
<text x="192.5" y="109.8">1</text>
<text x="198.1" y="108.7">1</text>
<text x="265.6" y="131.7">CW</text>
<text x="273.5" y="130.6">3</text>
<text x="221.7" y="137.9">1</text>
<text x="244.3" y="137.9">14</text>
<text x="250.9" y="133">2</text>
<text x="256.5" y="134.1">WIPER CCW</text>
<text x="273.5" y="133">1</text>
<text x="287.3" y="137.9">1</text>
<text x="221.7" y="140.3">2</text>
<text x="221.7" y="142.8">3</text>
<text x="227.3" y="139">1OUT</text>
<text x="227.3" y="141.4">1IN-</text>
<text x="227.3" y="143.8">1IN+</text>
<text x="234.4" y="139">4OUT</text>
<text x="235.5" y="143.8">4IN+</text>
<text x="236" y="141.4">4IN-</text>
<text x="244.3" y="140.3">13</text>
<text x="244.3" y="142.8">12</text>
<text x="287.3" y="140.3">2</text>
<text x="293" y="139">1</text>
<text x="293" y="141.4">2</text>
<text x="221.7" y="145.2">4</text>
<text x="221.7" y="147.6">5</text>
<text x="227.3" y="146.3">VCC+</text>
<text x="227.3" y="148.7">2IN+</text>
<text x="234.8" y="146.3">VCC-</text>
<text x="235.5" y="148.7">3IN+</text>
<text x="244.3" y="145.2">11</text>
<text x="244.3" y="147.6">10</text>
<text x="221.7" y="150.1">6</text>
<text x="221.7" y="152.5">7</text>
<text x="227.3" y="151.1">2IN-</text>
<text x="227.3" y="153.6">2OUT</text>
<text x="234.4" y="153.6">3OUT</text>
<text x="236" y="151.1">3IN-</text>
<text x="244.3" y="150.1">9</text>
<text x="244.3" y="152.5">8</text>
<text x="104" y="157.4">GND</text>
<text x="113" y="158.4">GND VCC</text>
<text x="127.6" y="157.4">VCC</text>
<text x="104.7" y="167.1">VE1</text>
<text x="105.8" y="162.2">O1</text>
<text x="113" y="163.3">O1</text>
<text x="120.4" y="163.3">O2</text>
<text x="127.6" y="167.1">VE2</text>
<text x="127.6" y="162.2">O2</text>
<text x="104.4" y="172">VO1</text>
<text x="113" y="168.2">VE1</text>
<text x="113" y="173">VO1</text>
<text x="119" y="173">VO2</text>
<text x="119.2" y="168.2">VE2</text>
<text x="127.6" y="172">VO2</text>
<text x="104.5" y="176.8">VC1</text>
<text x="113" y="177.9">VC1</text>
<text x="119.1" y="177.9">VC2</text>
<text x="127.6" y="176.8">VC2</text>
<text x="106.8" y="181.7">I1</text>
<text x="113" y="182.7">I1</text>
<text x="121.4" y="182.8">I2</text>
<text x="127.6" y="181.7">I</text>
<text x="128.2" y="181.7">2</text>
<text x="104.4" y="186.5">VEE</text>
<text x="113" y="187.6">VEE VREF</text>
<text x="127.6" y="186.5">VREF</text>
</g>
<g font-size="1.2" fill="#0dab76">
<text x="137.2" y="18.7" transform="rotate(-90 137.2 18.7)">pas 1</text>
<text x="161.5" y="18.7" transform="rotate(-90 161.5 18.7)">pas 1</text>
<text x="185.8" y="18.7" transform="rotate(-90 185.8 18.7)">pas 1</text>
<text x="210.1" y="18.7" transform="rotate(-90 210.1 18.7)">pas 1</text>
<text x="125" y="29.6" transform="rotate(-90 125 29.6)">pas 0</text>
<text x="127.4" y="29.6" transform="rotate(-90 127.4 29.6)">pas 0</text>
<text x="129.9" y="29.6" transform="rotate(-90 129.9 29.6)">pas 0</text>
<text x="149.3" y="29.6" transform="rotate(-90 149.3 29.6)">pas 0</text>
<text x="151.8" y="29.6" transform="rotate(-90 151.8 29.6)">pas 0</text>
<text x="154.2" y="29.6" transform="rotate(-90 154.2 29.6)">pas 0</text>
<text x="173.7" y="29.6" transform="rotate(-90 173.7 29.6)">pas 0</text>
<text x="176.1" y="29.6" transform="rotate(-90 176.1 29.6)">pas 0</text>
<text x="178.5" y="29.6" transform="rotate(-90 178.5 29.6)">pas 0</text>
<text x="198" y="29.6" transform="rotate(-90 198 29.6)">pas 0</text>
<text x="200.4" y="29.6" transform="rotate(-90 200.4 29.6)">pas 0</text>
<text x="202.8" y="29.6" transform="rotate(-90 202.8 29.6)">pas 0</text>
<text x="127.4" y="35.8" transform="rotate(-90 127.4 35.8)">pas 1</text>
<text x="137.2" y="32" transform="rotate(-90 137.2 32)">pas 1</text>
<text x="151.8" y="35.8" transform="rotate(-90 151.8 35.8)">pas 1</text>
<text x="161.5" y="32" transform="rotate(-90 161.5 32)">pas 1</text>
<text x="176.1" y="35.8" transform="rotate(-90 176.1 35.8)">pas 1</text>
<text x="185.8" y="32" transform="rotate(-90 185.8 32)">pas 1</text>
<text x="200.4" y="35.8" transform="rotate(-90 200.4 35.8)">pas 1</text>
<text x="210.1" y="32" transform="rotate(-90 210.1 32)">pas 1</text>
<text x="62.5" y="47.9">sup 0</text>
<text x="66.7" y="44.2" transform="rotate(-90 66.7 44.2)">sup 0</text>
<text x="69.6" y="45.5">io 0</text>
<text x="69.6" y="47.9">in 0</text>
<text x="112.4" y="47.9">pas 1</text>
<text x="125.7" y="47.9">pas</text>
<text x="127.9" y="47.9">1</text>
<text x="136.8" y="47.9">pas 1</text>
<text x="150" y="47.9">pas</text>
<text x="152.2" y="47.9">1</text>
<text x="161.1" y="47.9">pas 1</text>
<text x="174.3" y="47.9">pas</text>
<text x="176.5" y="47.9">1</text>
<text x="185.4" y="47.9">pas 1</text>
<text x="198.7" y="47.9">pas</text>
<text x="200.9" y="47.9">1</text>
<text x="231.6" y="47.9">pas 1</text>
<text x="244.9" y="47.9">pas 1</text>
<text x="69.6" y="50.4">io 0</text>
<text x="127.4" y="49" transform="rotate(-90 127.4 49)">pas 1</text>
<text x="151.8" y="49" transform="rotate(-90 151.8 49)">pas 1</text>
<text x="176.1" y="49" transform="rotate(-90 176.1 49)">pas 1</text>
<text x="200.4" y="49" transform="rotate(-90 200.4 49)">pas 1</text>
<text x="249" y="50.4" transform="rotate(-90 249 50.4)">pas</text>
<text x="249" y="48.2" transform="rotate(-90 249 48.2)">1</text>
<text x="249" y="48.1" transform="rotate(-90 249 48.1)">io 0</text>
<text x="251.5" y="48.1" transform="rotate(-90 251.5 48.1)">io 0</text>
<text x="66.7" y="55.2" transform="rotate(-90 66.7 55.2)">sup 0</text>
<text x="260.8" y="57.7">pas 1</text>
<text x="274" y="57.7">pas 1</text>
<text x="278.2" y="57.9" transform="rotate(-90 278.2 57.9)">1</text>
<text x="278.2" y="57.8" transform="rotate(-90 278.2 57.8)">io 0</text>
<text x="280.7" y="57.8" transform="rotate(-90 280.7 57.8)">io 0</text>
<text x="249" y="61.2" transform="rotate(-90 249 61.2)">papsa1s 1</text>
<text x="278.2" y="60.1" transform="rotate(-90 278.2 60.1)">pas</text>
<text x="278.2" y="70.9" transform="rotate(-90 278.2 70.9)">papsa1s 1</text>
<text x="249" y="73.4" transform="rotate(-90 249 73.4)">pas 1</text>
<text x="278.2" y="83.1" transform="rotate(-90 278.2 83.1)">pas 1</text>
<text x="113.4" y="86.8">io 0</text>
<text x="142.7" y="86.8">io 0</text>
<text x="142.7" y="84.4">io 0</text>
<text x="146.9" y="85.5" transform="rotate(-90 146.9 85.5)">sup 0</text>
<text x="201.1" y="89.3">io 0</text>
<text x="202.4" y="89.3">sup 0</text>
<text x="84.2" y="91.7">io 0</text>
<text x="84.2" y="94.1">io 0</text>
<text x="113.5" y="91.7">io 0</text>
<text x="113.5" y="94.1">io 0</text>
<text x="139.2" y="91.7">pas 1</text>
<text x="149.9" y="91.7">io 0 pas 1</text>
<text x="149.9" y="94.1">io 0</text>
<text x="201.1" y="91.7">io 0</text>
<text x="57.6" y="99">sup 0</text>
<text x="59.4" y="99" transform="rotate(-90 59.4 99)">pas 1</text>
<text x="84.2" y="96.6">io 0</text>
<text x="84.2" y="99">io 0</text>
<text x="84.2" y="101.4">io 0</text>
<text x="113.5" y="96.6">io 0</text>
<text x="113.5" y="99">io 0</text>
<text x="113.5" y="101.4">io 0</text>
<text x="136.8" y="99">sup 0</text>
<text x="137.2" y="99" transform="rotate(-90 137.2 99)">pas 1</text>
<text x="149.3" y="99" transform="rotate(-90 149.3 99)">sup 0</text>
<text x="202.4" y="96.6">pas 1</text>
<text x="214.6" y="96.6">supa0s 1</text>
<text x="215.8" y="96.6">p</text>
<text x="84.2" y="103.9">io 0</text>
<text x="84.2" y="106.3">io 0</text>
<text x="113.5" y="103.9">io 0</text>
<text x="113.5" y="106.3">io 0</text>
<text x="201.1" y="106.3">io 0</text>
<text x="202.4" y="106.3">sup 0</text>
<text x="59.4" y="111.2" transform="rotate(-90 59.4 111.2)">sup 0</text>
<text x="59.4" y="109.8" transform="rotate(-90 59.4 109.8)">pas 1</text>
<text x="137.2" y="111.2" transform="rotate(-90 137.2 111.2)">sup 0</text>
<text x="137.2" y="109.8" transform="rotate(-90 137.2 109.8)">pas 1</text>
<text x="201.1" y="108.7">io 0</text>
<text x="202.4" y="113.6">pas 1</text>
<text x="214.6" y="113.6">supa0s 1</text>
<text x="215.8" y="113.6">p</text>
<text x="276.5" y="130.6">io 0</text>
<text x="280.7" y="131.7" transform="rotate(-90 280.7 131.7)">sup 0</text>
<text x="218" y="137.9">io 0</text>
<text x="247.2" y="133">io 0</text>
<text x="247.3" y="137.9">io 0</text>
<text x="272.9" y="137.9">pas 1</text>
<text x="276.5" y="133">io 0</text>
<text x="283.6" y="137.9">io 0 pas 1</text>
<text x="81.9" y="140.3">sup 0</text>
<text x="83.2" y="140.3">pas 0</text>
<text x="101.4" y="140.3">pas 0</text>
<text x="135.4" y="140.3">sup 0</text>
<text x="136.8" y="140.3">pas 0</text>
<text x="154.9" y="140.3">pas 0</text>
<text x="218" y="140.3">io 0</text>
<text x="218" y="142.8">io 0</text>
<text x="247.3" y="140.3">io 0</text>
<text x="247.3" y="142.8">io 0</text>
<text x="283.6" y="140.3">io 0</text>
<text x="93.4" y="148.7" transform="rotate(-90 93.4 148.7)">pas 0</text>
<text x="146.9" y="148.7" transform="rotate(-90 146.9 148.7)">pas 0</text>
<text x="193.8" y="145.2">sup 0</text>
<text x="195.5" y="145.2" transform="rotate(-90 195.5 145.2)">pas 1</text>
<text x="218" y="145.2">io 0</text>
<text x="218" y="147.6">io 0</text>
<text x="247.3" y="145.2">io 0</text>
<text x="247.3" y="147.6">io 0</text>
<text x="270.5" y="145.2">sup 0</text>
<text x="270.9" y="145.2" transform="rotate(-90 270.9 145.2)">pas 1</text>
<text x="283.1" y="145.2" transform="rotate(-90 283.1 145.2)">sup 0</text>
<text x="79.5" y="154.9">sup 0</text>
<text x="80.8" y="154.9">pas 1</text>
<text x="94.1" y="154.9">pas 1</text>
<text x="103.1" y="153.6" transform="rotate(-90 103.1 153.6)">sup 0</text>
<text x="122.6" y="153.6" transform="rotate(-90 122.6 153.6)">sup 0</text>
<text x="124.6" y="150.1">pas 1</text>
<text x="135.4" y="150.1">pas</text>
<text x="137.2" y="153.6" transform="rotate(-90 137.2 153.6)">sup 0</text>
<text x="137.6" y="150.1">1</text>
<text x="144" y="154.9">pas 1</text>
<text x="157.3" y="154.9">pasu1p 0</text>
<text x="218" y="150.1">io 0</text>
<text x="218" y="152.5">io 0</text>
<text x="247.3" y="150.1">io 0</text>
<text x="247.3" y="152.5">io 0</text>
<text x="103" y="157.4">o</text>
<text x="103.6" y="157.4">ut 0</text>
<text x="130.6" y="157.4">io 0</text>
<text x="195.5" y="157.4" transform="rotate(-90 195.5 157.4)">sup 0</text>
<text x="195.5" y="156" transform="rotate(-90 195.5 156)">pas 1</text>
<text x="270.9" y="157.4" transform="rotate(-90 270.9 157.4)">sup 0</text>
<text x="270.9" y="156" transform="rotate(-90 270.9 156)">pas 1</text>
<text x="94.1" y="167.1">sup 0</text>
<text x="103.7" y="162.2">io 0</text>
<text x="103.7" y="167.1">io 0</text>
<text x="130.6" y="167.1">io 0</text>
<text x="130.6" y="162.2">io 0</text>
<text x="131.9" y="167.1">sup 0</text>
<text x="103.7" y="172">io 0</text>
<text x="130.6" y="172">io 0</text>
<text x="103.7" y="176.8">io 0</text>
<text x="130.6" y="176.8">io 0</text>
<text x="80.8" y="181.7">pas 1</text>
<text x="94.1" y="181.7">pas 1</text>
<text x="103.7" y="181.7">io 0</text>
<text x="130.6" y="181.7">io 0</text>
<text x="136.8" y="181.7">pas 1</text>
<text x="150" y="181.7">pas 1</text>
<text x="90.5" y="191.4">pas 1</text>
<text x="101.4" y="191.4">pas 1</text>
<text x="103.7" y="186.5">io 0</text>
<text x="130.6" y="186.5">io 0</text>
<text x="137.2" y="189" transform="rotate(-90 137.2 189)">pas</text>
<text x="137.2" y="186.8" transform="rotate(-90 137.2 186.8)">1</text>
<text x="100.7" y="196.3" transform="rotate(-90 100.7 196.3)">sup 0</text>
<text x="137.2" y="199.8" transform="rotate(-90 137.2 199.8)">pas 1</text>
</g>
</svg>
